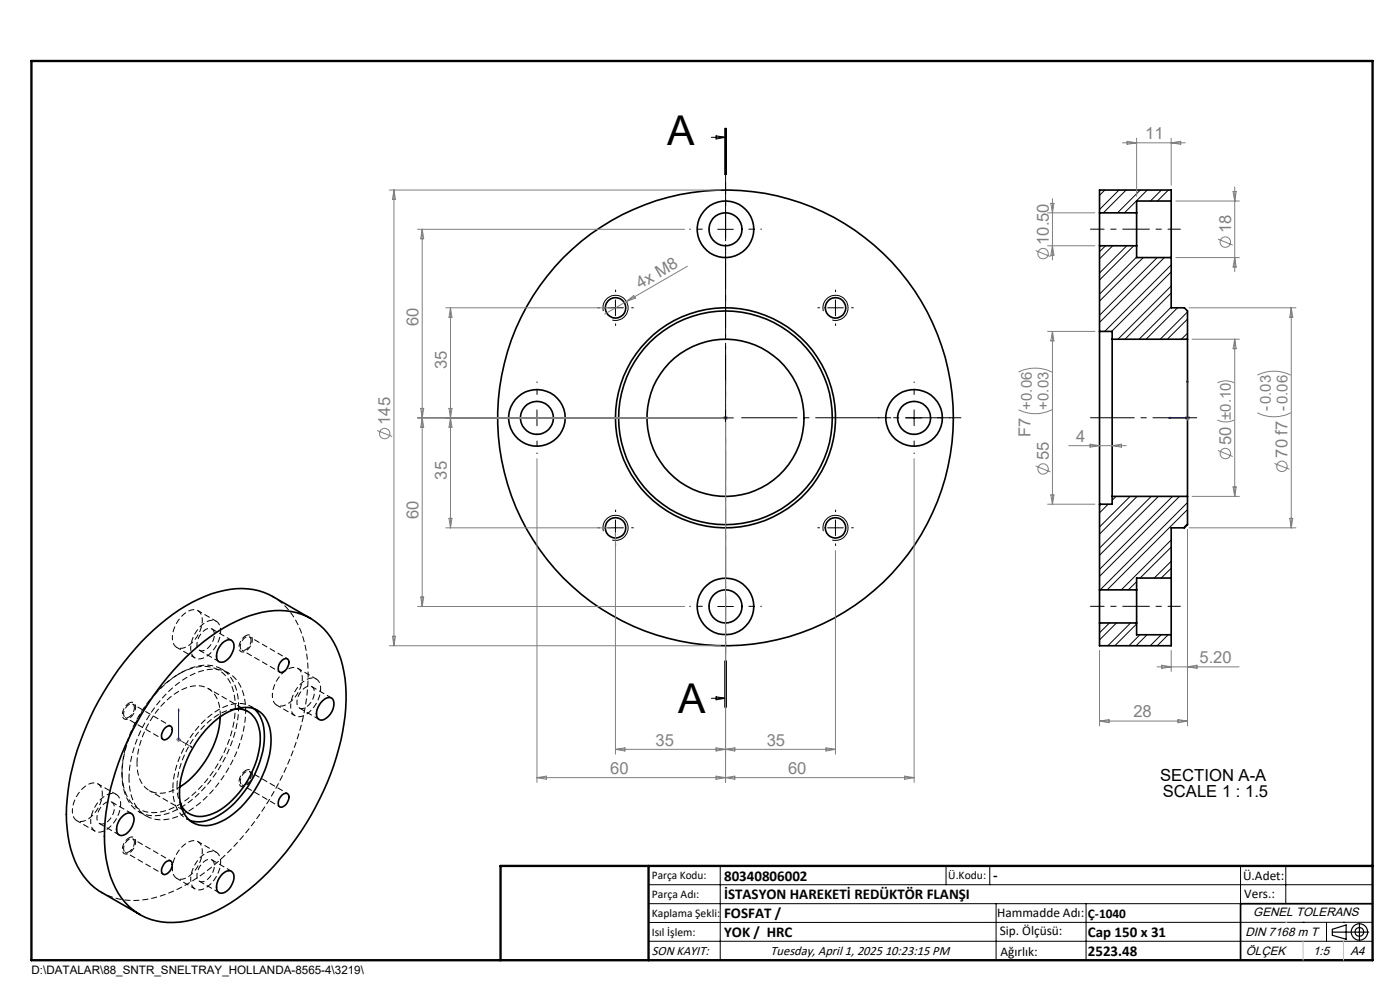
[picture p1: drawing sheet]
<svg xmlns="http://www.w3.org/2000/svg" width="297mm" height="210mm" viewBox="0 0 297 210" stroke-linecap="round" stroke-linejoin="round" font-family="sans-serif">
<g fill="none" stroke="#000" stroke-width=".35">
<path d="M233.3 45.1v7M233.3 52.1h7.8M233.3 45.1h7.8M233.3 52.1v18.2M241.1 45.1v7M241.1 52.1v2.5h7.4M248.5 42.6v12M248.5 42.6v-2.3h-15.2v4.8M248.5 42.6h-7.4v2.5M248.5 54.6v10.7h2.7l.7 .7v6M233.3 70.3v36.7M233.3 70.3h2.6v1.7"/>
<path d="M235.9 72v33.3M235.9 72h16M251.9 72v33.3M233.3 107v18.1M235.9 105.3v1.7h-2.6M235.9 105.3h16M251.9 105.3v6l-.7 .7h-2.7v10.6M39.3 139.5a34.9 34.9 0 0 1 16.3-9.6 13.3 13.3 0 0 1 15.2 6.4 27.1 27.1 0 0 1 2.2 17.3 58.3 58.3 0 0 1-22.8 37.1 26.1 26.1 0 0 1-13.4 5 12.9 12.9 0 0 1-12.8-8.5 30.9 30.9 0 0 1-.9-18.2 60.8 60.8 0 0 1 16.2-29.5zM47.1 136.4l.4-.3a1.22 1.22 0 0 1 1.6-.3 1.22 1.22 0 0 1 .5 1.5 3.8 3.8 0 0 1-2.5 3.2 1.05 1.05 0 0 1-1.2-1.3l.3-1.4zM65.9 131.2l-8-4.7a15 15 0 0 0-11.7-.9 36.7 36.7 0 0 0-16.2 10.6 59.1 59.1 0 0 0-15.6 31.6 28.2 28.2 0 0 0 2 15.9 13.9 13.9 0 0 0 5.2 5.6l8.1 4.7M233.3 125.1v7M233.3 132.1v4.9h15.2v-2.4"/>
<path d="M233.3 132.1h7.8M233.3 125.1h7.8M241.1 125.1v7M241.1 132.1v2.5h7.4M248.5 122.6v12M248.5 122.6h-7.4v2.5M35.1 154.3a.81 .81 0 0 1 1.1-.3 .81 .81 0 0 1 .3 1.1 1.85 1.85 0 0 1-1.9 1.8 1.81 1.81 0 0 1 .5-2.6zM44.4 154a11.1 11.1 0 0 1 8.2-3.9 5.4 5.4 0 0 1 4.8 5 20.1 20.1 0 0 1-5.5 15.3 12.5 12.5 0 0 1-8.2 4.7 5.1 5.1 0 0 1-5.3-4.2 17.2 17.2 0 0 1 2.5-12.3l1.3-2zM46.7 152a19.7 19.7 0 0 1-8.6 15M50 150.4a4.6 4.6 0 0 1 5 4.1 16 16 0 0 1-2.3 10.8 17 17 0 0 1-8.1 7.5 4.8 4.8 0 0 1-6.3-2.1M53.9 150.3a7.8 7.8 0 0 1 2.2 6.9 21.1 21.1 0 0 1-10.6 16.3 6.7 6.7 0 0 1-5.2 .5M59.9 140a.81 .81 0 0 1 1.1-.2 .81 .81 0 0 1 .3 1.1 1.86 1.86 0 0 1-2 1.7 1.87 1.87 0 0 1 .6-2.6z"/>
<path d="M68.4 148.7a1.5 1.5 0 0 1 2.2-.3 3.4 3.4 0 0 1-2.6 4.3 1.32 1.32 0 0 1-.8-1.7l.3-1zM25.9 173.2l.4-.3a1.23 1.23 0 0 1 1.5-.3 1.23 1.23 0 0 1 .6 1.4 3.5 3.5 0 0 1-2.8 3.2 1.34 1.34 0 0 1-.8-1.7l.5-1.5zM59.9 168.6a.81 .81 0 0 1 1.1-.3 .81 .81 0 0 1 .3 1.1 1.86 1.86 0 0 1-2 1.8 1.87 1.87 0 0 1 .6-2.6zM35.1 182.9a.81 .81 0 0 1 1.1-.3 .81 .81 0 0 1 .3 1.1 1.85 1.85 0 0 1-1.9 1.7 1.81 1.81 0 0 1 .5-2.5zM47.1 185.4a1.47 1.47 0 0 1 2.3-.3 3.3 3.3 0 0 1-1.1 3.8 1.37 1.37 0 0 1-2.2 0 3.6 3.6 0 0 1 1-3.5zM291.2 191.7h-28v12"/>
<circle cx="153.9" cy="48.6" r="6"/>
<circle cx="153.9" cy="48.6" r="3.5"/>
<circle cx="130.6" cy="65.3" r="2.16"/>
<circle cx="177.2" cy="65.3" r="2.16"/>
<circle cx="113.9" cy="88.6" r="6"/>
<circle cx="113.9" cy="88.6" r="3.5"/>
<circle cx="153.9" cy="88.6" r="23.3"/>
<circle cx="153.9" cy="88.6" r="22.7"/>
<circle cx="153.9" cy="88.6" r="16.7"/>
<circle cx="153.9" cy="88.6" r="48.3"/>
<circle cx="193.9" cy="88.6" r="6"/>
<circle cx="193.9" cy="88.6" r="3.5"/>
<circle cx="130.6" cy="112" r="2.16"/>
<circle cx="177.2" cy="112" r="2.16"/>
<circle cx="153.9" cy="128.6" r="3.5"/>
<circle cx="153.9" cy="128.6" r="6"/>
</g>
<g fill="none" stroke="#000" stroke-width=".21">
<path d="M150.9 29.1h3M151.9 28.8l2 .3-2 .4zM153.7 27.1v10M153.9 27.1v10M154.1 27.1v10M152.3 48.6h3.3M153.9 47v3.3M234.4 40.3l-1.1 1.1M234.5 52.1l-1.2 1.3M236 52.1l-2.7 2.8M237.4 40.3l-4.1 4.1M238.9 40.3l-4.8 4.8"/>
<path d="M239 52.1l-5.7 5.8M240.5 52.1l-7.2 7.3M241.1 54.5l-7.8 7.9M241.9 40.3l-4.8 4.8M242.5 54.6l-9.2 9.3M243.4 40.3l-4.9 4.8M245.5 54.6l-12.2 12.3M246.4 40.3l-2.3 2.3M247 54.6l-13.7 13.8M247.9 40.3l-2.4 2.3M248.5 56.2l-14.1 14.1M248.5 57.7l-12.7 12.6"/>
<path d="M128 66a2.67 2.67 0 0 1 2.3-3.4 2.67 2.67 0 0 1 2.9 2.9 2.67 2.67 0 0 1-3.3 2.4M128.9 65.3h3.4M130.6 63.6v3.4M174.7 66a2.67 2.67 0 0 1 2.3-3.4 2.67 2.67 0 0 1 2.9 2.9 2.67 2.67 0 0 1-3.3 2.4M175.6 65.3h3.3M177.2 63.6v3.4M248.5 60.7l-11.3 11.3M248.5 65.1l-6.8 6.9M248.5 62.2l-9.8 9.8M249.8 65.3l-6.7 6.7M251.9 66.2l-5.8 5.8M251.9 70.7l-1.3 1.3"/>
<path d="M251.9 67.7l-4.3 4.3M112.3 88.6h3.3M113.9 87v3.3M152.3 88.6h3.3M153.9 87v3.3M192.2 88.6h3.4M193.9 87v3.3M128 112.7a2.67 2.67 0 0 1 2.3-3.4 2.67 2.67 0 0 1 2.9 2.9 2.67 2.67 0 0 1-3.3 2.3M128.9 112h3.4M130.6 110.3v3.3M174.7 112.7a2.67 2.67 0 0 1 2.3-3.4 2.67 2.67 0 0 1 2.9 2.9 2.67 2.67 0 0 1-3.3 2.3M175.6 112h3.3"/>
<path d="M177.2 110.3v3.3M233.6 107l-.3 .3M235.1 107l-1.8 1.8M236.7 105.3l-.8 .8M239.7 105.3l-6.4 6.5M241.2 105.3l-7.9 8M244.2 105.3l-10.9 11M245.7 105.3l-12.4 12.5M248.5 114.5l-10.6 10.6M248.5 119.1l-3.6 3.5M248.5 116.1l-6.6 6.5M248.7 105.3l-15.4 15.5"/>
<path d="M250.2 105.3l-16.9 17M251.9 106.6l-18.5 18.5M251.9 111.1l-.9 .9M251.9 108.1l-17 17M152.3 128.6h3.3M153.9 127v3.3M235.4 132.1l-2.1 2.1M236.9 132.1l-3.6 3.6M239.9 132.1l-4.9 4.9M241.1 132.4l-4.6 4.6M241.1 123.4l-1.7 1.7M241.8 134.6l-2.3 2.4"/>
<path d="M243.3 134.6l-2.3 2.4M246.3 134.6l-2.3 2.4M247.8 134.6l-2.3 2.4M248.5 120.5l-2.2 2.1M150.9 148.1h3M151.9 147.8l2 .3-2 .3zM153.7 140.1v10M153.9 140.1v10M154.1 140.1v10zM137.6 187.7h153.6M137.6 191.7h153.6M137.6 199.7h153.6"/>
<path d="M152.8 183.7v20M200.7 183.7v4M210 183.7v4M211.3 191.7v12M230.4 191.7v12M263.2 183.7v20M272.8 183.7v8M276.4 195.6h.1M281.4 195.6v4.1M285 195.6h.1M291.2 195.6l-153.6 .1"/>
</g>
<path d="M57.9 126.5a15.5 15.5 0 0 1 7 11.4 43.1 43.1 0 0 1-3.5 23.3 56.4 56.4 0 0 1-20.6 25.7 22.8 22.8 0 0 1-14.5 4 12.7 12.7 0 0 1-4.7-1.6M49.9 149.9a26.6 26.6 0 0 1-12 20.8 8.5 8.5 0 0 1-8.5 .9 8.5 8.5 0 0 1-3.5-7.8 26.6 26.6 0 0 1 12-20.8 8.5 8.5 0 0 1 8.5-.9 8.5 8.5 0 0 1 3.5 7.8M38.1 166.9a6.2 6.2 0 0 1-6.8 .6 6.5 6.5 0 0 1-2.2-5.5M38.3 170.6l-.2-.4a8.8 8.8 0 0 1-.6-3.3" fill="none" stroke="#000" stroke-width=".21" stroke-dasharray="1.3 .6" stroke-dashoffset=".6" stroke-linecap="butt"/>
<path d="M52.1 134.9a2.75 2.75 0 0 0-1.2 3.1 1.11 1.11 0 0 0 1.7-.3 2.37 2.37 0 0 0 .6-2.8 .92 .92 0 0 0-1.1 0M53.3 135.8a.77 .77 0 0 0-.6-.8 .77 .77 0 0 0-.9 .4 1.82 1.82 0 0 0-.5 2.5 1.88 1.88 0 0 0 2-2.1M27.4 149.1a2.75 2.75 0 0 0-1.3 3.2 1.11 1.11 0 0 0 1.7-.3 2.37 2.37 0 0 0 .7-2.9 .92 .92 0 0 0-1.1 0M28.5 150.1a.77 .77 0 0 0-.5-.8 .77 .77 0 0 0-.9 .4 1.82 1.82 0 0 0-.5 2.5 1.88 1.88 0 0 0 1.9-2.1M27.4 177.7a2.75 2.75 0 0 0-1.3 3.2 1.11 1.11 0 0 0 1.7-.3 2.37 2.37 0 0 0 .7-2.9 .92 .92 0 0 0-1.1 0M28.5 178.7a.77 .77 0 0 0-.5-.8 .77 .77 0 0 0-.9 .3 1.82 1.82 0 0 0-.5 2.6 1.88 1.88 0 0 0 1.9-2.1M40.3 174a6 6 0 0 1-3.6-5.7v-.9M52.1 163.4a2.75 2.75 0 0 0-1.2 3.2 1.11 1.11 0 0 0 1.7-.3 2.37 2.37 0 0 0 .6-2.9 .92 .92 0 0 0-1.1 0M53.3 164.4a.77 .77 0 0 0-.6-.8 .77 .77 0 0 0-.9 .4 1.82 1.82 0 0 0-.5 2.5 1.88 1.88 0 0 0 2-2.1" fill="none" stroke="#000" stroke-width=".21" stroke-dasharray="1.3 .6" stroke-dashoffset=".4" stroke-linecap="butt"/>
<g fill="none" stroke="#000" stroke-width=".21" stroke-dasharray="1.3 .6" stroke-dashoffset=".7" stroke-linecap="butt">
<path d="M36.6 135.3a6.7 6.7 0 0 1 4-5.9 1.8 1.8 0 0 1 2.3 1.9 6.5 6.5 0 0 1-4.2 6.2 1.88 1.88 0 0 1-2.1-2.2M40.4 137.5a6.7 6.7 0 0 1 4.1-5.9 1.8 1.8 0 0 1 2.3 2 6.5 6.5 0 0 1-4.2 6.2 1.88 1.88 0 0 1-2.2-2.3M41.8 136.7a3.6 3.6 0 0 1 2.6-3.4 1.19 1.19 0 0 1 1.1 1.5 3.5 3.5 0 0 1-2.9 3.3 1.12 1.12 0 0 1-.8-1.4M51.3 137.9l8.1 4.7M61 139.7l-8.1-4.6M26.6 152.2l8 4.6M36.2 154l-8-4.6M57.8 147.5a6.7 6.7 0 0 1 4-5.9 1.8 1.8 0 0 1 2.3 2 6.5 6.5 0 0 1-4.2 6.2 1.88 1.88 0 0 1-2.1-2.3M61.7 149.8a6.7 6.7 0 0 1 4-5.9 1.8 1.8 0 0 1 2.3 1.9 6.5 6.5 0 0 1-4.2 6.2 1.88 1.88 0 0 1-2.1-2.2M63 149a3.6 3.6 0 0 1 2.7-3.5 1.19 1.19 0 0 1 1 1.6 3.5 3.5 0 0 1-2.8 3.2 1.12 1.12 0 0 1-.9-1.3M15.3 172a6.7 6.7 0 0 1 4.1-5.9 1.8 1.8 0 0 1 2.3 2 6.5 6.5 0 0 1-4.2 6.1 1.88 1.88 0 0 1-2.2-2.2M19.2 174.3a6.7 6.7 0 0 1 4.1-5.9 1.8 1.8 0 0 1 2.3 1.9 6.5 6.5 0 0 1-4.3 6.2 1.88 1.88 0 0 1-2.1-2.2"/>
<path d="M20.6 173.5a3.6 3.6 0 0 1 2.6-3.5 1.19 1.19 0 0 1 1.1 1.6 3.5 3.5 0 0 1-2.9 3.2 1.12 1.12 0 0 1-.8-1.3M51.3 166.5l8.1 4.6M61 168.3l-8.1-4.6M26.6 180.8l8 4.6M36.2 182.6l-8-4.6M36.6 184.3a6.7 6.7 0 0 1 4-5.9 1.8 1.8 0 0 1 2.3 1.9 6.5 6.5 0 0 1-4.2 6.2 1.88 1.88 0 0 1-2.1-2.2M40.4 186.5a6.7 6.7 0 0 1 4.1-5.9 1.8 1.8 0 0 1 2.3 2 6.5 6.5 0 0 1-4.2 6.1 1.88 1.88 0 0 1-2.2-2.2M41.8 185.7a3.6 3.6 0 0 1 2.6-3.4 1.19 1.19 0 0 1 1.1 1.5 3.5 3.5 0 0 1-2.9 3.3 1.12 1.12 0 0 1-.8-1.4"/>
</g>
<path d="M36.7 167.4a21.2 21.2 0 0 1 10.5-17.3 6 6 0 0 1 6.7 .2" fill="none" stroke="#000" stroke-width=".21" stroke-dasharray="1.3 .6" stroke-dashoffset="-.2" stroke-linecap="butt"/>
<path d="M38.3 142.8l-.4 .2M25.9 163.8v.4M29.1 162a19.3 19.3 0 0 1 9.4-15.7 5.7 5.7 0 0 1 6.3 .2 6.9 6.9 0 0 1 1.9 5.5M37.5 166.9a19.3 19.3 0 0 1 9.5-15.7 7.8 7.8 0 0 1 3-.8" fill="none" stroke="#000" stroke-width=".21" stroke-dasharray="1.3 .6" stroke-linecap="butt"/>
<path d="M37.5 137.3l3.9 2.3M45.9 131.8l-3.9-2.3M50.6 149.9a8.8 8.8 0 0 0-3.5-7.9 8.6 8.6 0 0 0-8.6 .6 27.1 27.1 0 0 0-12.6 22.2 8.3 8.3 0 0 0 3.9 7.6 9.1 9.1 0 0 0 8.7-1.2 27.4 27.4 0 0 0 12.1-21.3M58.7 149.6l3.9 2.2M67.1 144l-3.9-2.2M16.3 174.1l3.9 2.2M24.7 168.5l-3.9-2.2M27.4 165.1a27.4 27.4 0 0 1 12.1-21.3 9.1 9.1 0 0 1 8.7-1.2 8.3 8.3 0 0 1 3.9 7.6 27.1 27.1 0 0 1-12.6 22.1 8.6 8.6 0 0 1-8.6 .7 8.8 8.8 0 0 1-3.5-7.9M37.5 186.3l3.9 2.3M45.9 180.8l-3.9-2.3" fill="none" stroke="#000" stroke-width=".21" stroke-dasharray="1.3 .6" stroke-dashoffset=".3" stroke-linecap="butt"/>
<path d="M42.3 137.9l4.2 2.5M49.1 135.8l-4.2-2.4M63.5 150.2l4.2 2.4M70.3 148.1l-4.1-2.4M21.1 174.7l4.2 2.4M27.9 172.6l-4.2-2.5M42.3 186.9l4.2 2.4M49.1 184.8l-4.2-2.4" fill="none" stroke="#000" stroke-width=".21" stroke-dasharray="1.3 .6" stroke-dashoffset=".1" stroke-linecap="butt"/>
<path d="M54.7 150.7l-1.4-.8M39.5 173.7l1.4 .8" fill="none" stroke="#000" stroke-width=".21" stroke-dasharray="1.3 .6" stroke-dashoffset=".8" stroke-linecap="butt"/>
<path d="M48.5 142.8l-1.5-.9M29.5 172.2l1.5 .9" fill="none" stroke="#000" stroke-width=".21" stroke-dasharray="1.3 .6" stroke-dashoffset=".9" stroke-linecap="butt"/>
<path d="M52.6 150.9l-8.4-4.9M31.7 167.7l8.4 4.9" fill="none" stroke="#000" stroke-width=".21" stroke-dasharray="1.3 .6" stroke-dashoffset=".5" stroke-linecap="butt"/>
<g fill="none" stroke="#808080" stroke-width=".21">
<path d="M238.1 30.3h13.4M239.1 30l2 .3-2 .3zM241.1 29.3v12.3M248.5 29.3v10M248.5 30.3l2-.3v.6zM261.9 39.6v18M82.6 40.3h70.3M83.6 40.3v96.7M83.6 40.3l.3 2h-.6zM88.6 48.6h56.6M89.6 48.6v80M89.6 48.6l.3 2.1h-.6z"/>
<path d="M145.8 56.5l-17.5 10.1M219.7 53.2l3.1 1.2M222.2 45.1h10.1M222.2 52.1h10.1M222.9 43.1h.7l-.3 2zM223.3 42.1v13M223.3 52.1l.3 2h-.7zM249.4 42.6h13.5M249.4 54.6h13.5M258.4 50.7l3.1 1.3M261.6 40.6h.7l-.4 2zM261.9 54.6l.4 2h-.7z"/>
<path d="M94.6 65.3h35M95.6 65.3l.3 2h-.7zM95.6 65.3v46.7M132.9 64l1.5-1.3 .4 .5zM216.1 78.9a7.8 7.8 0 0 1 7.1 0M222.2 70.3h10.1M223.3 70.3v36.7M223.3 70.3l.3 2h-.7zM252.3 65.3h22.6M252.9 72h10M261.9 72v33.3M261.9 72l.4 2h-.7z"/>
<path d="M266.7 79.6a7.8 7.8 0 0 1 7.1 0M273.9 65.3v46.7M273.9 65.3l.3 2h-.6zM80 91.3l3.2 1.3M88.6 88.6h64.3M89.3 86.6h.6l-.3 2zM89.6 88.6l.3 2h-.6zM95.2 86.6h.7l-.3 2zM95.6 88.6l.3 2h-.7zM113.9 97.3v68.7M153.4 88.6h1M153.6 88.3l.7 .7"/>
<path d="M153.9 88.2v.9M153.9 89.6v76.4M154.3 88.3l-.7 .7M193.9 97.3v68.7M216.1 86.9a7.8 7.8 0 0 0 7.1 0M219.7 98.8l3.1 1.3M226.7 94.5h12.2M231.2 94.2l2.1 .3-2.1 .4zM235.9 94.5l2-.3v.7zM251.4 88.6h1M251.6 88.3l.7 .7M251.9 88.2v.9"/>
<path d="M252.3 88.3l-.7 .7M258.3 89.1a4.3 4.3 0 0 0 3.5 0M258.3 81.2a3.9 3.9 0 0 1 3.5 0M258.4 95.6l3.1 1.2M266.7 87.6a7.8 7.8 0 0 0 7.1 0M270.4 98.3l3.1 1.2M94.6 112h35M95.2 110h.7l-.3 2zM130.6 113v47M177.2 116.8v43.2M222.2 107h10.1M222.9 105h.7l-.3 2z"/>
<path d="M251.9 112.3v41.7M252.3 112h22.6M252.9 105.3h10M261.6 103.3h.7l-.4 2zM273.6 110h.6l-.3 2zM82.6 137h70.3M83.3 135h.6l-.3 2zM88.6 128.6h56.6M89.3 126.6h.6l-.3 2zM233.3 138v16M248.5 138v4.4M37.4 156.9h1"/>
<path d="M37.5 156.5l.7 .7M37.9 156.4v1M38.2 156.5l-.7 .7M130.6 159h46.6M130.6 159l2-.4v.7zM151.9 158.6l2 .4-2 .3zM153.9 159l2-.4v.7zM175.2 158.6l2 .4-2 .3zM233.3 153h18.6M233.3 153l2-.4v.7zM245.5 141.5h17.4M246.5 141.1l2 .4-2 .3z"/>
<path d="M249.9 152.6l2 .4-2 .3zM251.9 141.5l2-.4v.7zM113.9 165h80M113.9 165l2-.4v.7zM151.9 164.6l2 .4-2 .3zM153.9 165l2-.4v.7zM191.9 164.6l2 .4-2 .3z"/>
<circle cx="221.3" cy="53.8" r="1.1"/>
<circle cx="260" cy="51.4" r="1.09"/>
<circle cx="81.6" cy="92" r="1.11"/>
<circle cx="221.3" cy="99.5" r="1.09"/>
<circle cx="259.9" cy="96.2" r="1.1"/>
<circle cx="271.9" cy="98.9" r="1.11"/>
</g>
<g fill="none" stroke="#000" stroke-width=".25">
<path d="M282.6 197.7h7.8M282.6 197.1l3-.9v3l-3-.8zM288.4 195.8v3.8M106.2 203.7h185"/>
<circle cx="288.4" cy="197.7" r="1.74"/>
<circle cx="288.4" cy="197.7" r=".93"/>
</g>
<path d="M153.9 88.5v.3zM153.9 80.6v.4v-.4M153.9 88.6h.1M153.9 80.6v8M247.9 88.6l.4-.1v.3zM251.9 80.6l.1 .4h-.2zM251.9 80.6v8h-4M37.9 150.3l.1 .4-.2-.1zM37.9 150.3v6.6l2.8 1.6M40.4 158.3l.3 .2-.3-.1z" fill="none" stroke="#00f" stroke-width=".21"/>
<path d="M150.6 88.6h-46.7M153.9 85.3v-46.7M153.9 91.9v46.7M157.3 88.6h46.6" fill="none" stroke="#000" stroke-width=".21" stroke-dasharray="15.2 1.3 1.3 1.3" stroke-dashoffset="3.3" stroke-linecap="butt"/>
<g fill="none" stroke="#000" stroke-width=".21" stroke-dasharray="15.2 1.3 1.3 1.3" stroke-dashoffset="15" stroke-linecap="butt">
<path d="M150.6 48.6h-4.3M153.9 45.3v-4.4M153.9 51.9v4.4M157.3 48.6h4.3M110.6 88.6h-4.3M113.9 85.3v-4.4M113.9 91.9v4.4M117.3 88.6h4.3M190.6 88.6h-4.3M193.9 85.3v-4.4M193.9 91.9v4.4M197.3 88.6h4.3"/>
<path d="M150.6 128.6h-4.3M153.9 125.3v-4.4M153.9 131.9v4.4M157.3 128.6h4.3"/>
</g>
<g fill="none" stroke="#000" stroke-width=".21" stroke-dasharray="15.2 1.3 1.3 1.3" stroke-linecap="butt">
<path d="M127.3 65.3h-.5M130.6 61.9v-.5M130.6 68.6v.5M133.9 65.3h.5M173.9 65.3h-.5M177.3 61.9v-.5M177.3 68.6v.5M180.6 65.3h.5M127.3 111.9h-.5M130.6 108.6v-.5M130.6 115.3v.5M133.9 111.9h.5"/>
<path d="M173.9 111.9h-.5M177.3 108.6v-.5M177.3 115.3v.5M180.6 111.9h.5"/>
</g>
<path d="M253.9 88.6h-22.6" fill="none" stroke="#000" stroke-width=".21" stroke-dasharray="15.2 1.3 1.3 1.3" stroke-dashoffset="5.8" stroke-linecap="butt"/>
<path d="M231.3 48.6h9.8M231.3 128.6h9.8" fill="none" stroke="#000" stroke-width=".21" stroke-dasharray="15.2 1.3 1.3 1.3" stroke-dashoffset="12.2" stroke-linecap="butt"/>
<path d="M241.1 48.6h9.4M241.1 128.6h9.4" fill="none" stroke="#000" stroke-width=".21" stroke-dasharray="15.2 1.3 1.3 1.3" stroke-dashoffset="12.5" stroke-linecap="butt"/>
<path d="M153.9 27.1v123" fill="none" stroke="#000" stroke-width=".21" stroke-dasharray="6.3 1.3 1.3 1.3" stroke-dashoffset="2.6" stroke-linecap="butt"/>
<path d="M6.7 12.9h284.5v190.8h-284.5zM137.6 183.7v20M291.2 183.7h-185v20" fill="none" stroke="#000" stroke-width=".5"/>
<path d="M276.4 199.7v4M285 199.7v4" fill="none" stroke="#c0c0c0" stroke-width=".21"/>
<path d="M272.8 195.6h.1" fill="none" stroke="#c0c0c0" stroke-width=".25"/>
<g fill="#00f">
<path d="M153.9 88.5v.3zM153.9 80.6v.4z"/>
<path d="M40.4 158.3l.3 .2-.3-.1zM37.9 150.3l.1 .4-.2-.1z"/>
<path d="M247.9 88.6l.4 .2v-.3zM251.9 80.6l-.1 .4h.2zM247.9 88.6l.4 .2v-.3zM251.9 80.6l-.1 .4h.2z"/>
</g>
<g font-size="8.7">
<text x="141.5" y="30.8">A</text>
<text x="143.9" y="151.2">A</text>
</g>
<g font-size="3.5" fill="#808080">
<text x="242.9" y="29.5">11</text>
<text x="222.5" y="52" transform="rotate(-90 222.5 52)">10.50</text>
<text x="261.1" y="49.5" transform="rotate(-90 261.1 49.5)">18</text>
<text x="135.8" y="61.4" transform="rotate(-30 135.8 61.4)">4x M8</text>
<text x="88.8" y="69.2" transform="rotate(-90 88.8 69.2)">60</text>
<text x="94.8" y="78.3" transform="rotate(-90 94.8 78.3)">35</text>
<text x="82.8" y="90.1" transform="rotate(-90 82.8 90.1)">145</text>
<text x="218.6" y="92.8" transform="rotate(-90 218.6 92.8)">F7 +0.06</text>
<text x="228.3" y="93.7">4</text>
<text x="261.1" y="94.4" transform="rotate(-90 261.1 94.4)">50 ±0.10</text>
<text x="94.8" y="101.7" transform="rotate(-90 94.8 101.7)">35</text>
<text x="222.5" y="97.6" transform="rotate(-90 222.5 97.6)">55</text>
<text x="273.1" y="97.1" transform="rotate(-90 273.1 97.1)">70 f7 -0.06</text>
<text x="88.8" y="110.1" transform="rotate(-90 88.8 110.1)">60</text>
<text x="254.5" y="140.6">5.20</text>
<text x="240.4" y="152.2">28</text>
<text x="139.1" y="158.2">35</text>
<text x="162.6" y="158.2">35</text>
<text x="129.4" y="164.2">60</text>
<text x="167.2" y="164.2">60</text>
</g>
<g font-size="3.5">
<text x="246.1" y="165.6">SECTION A-A</text>
<text x="246.7" y="169.1">SCALE 1 : 1.5</text>
</g>
<g font-size="3.2" fill="#808080">
<text x="222.5" y="86.9" transform="rotate(-90 222.5 86.9)">+0.03</text>
<text x="269.6" y="87.1" transform="rotate(-90 269.6 87.1)">-0.03</text>
</g>
<g font-size="3.2">
<text x="153.6" y="190.8">İSTASYON HAREKETİ REDÜKTÖR FLANŞI</text>
<text x="153.6" y="186.8">80340806002</text>
<text x="210.7" y="186.6">-</text>
<text x="153.6" y="194.8">FOSFAT /</text>
<text x="153.6" y="198.8">YOK / HRC</text>
<text x="230.8" y="198.7">Cap 150 x 31</text>
<text x="230.8" y="202.8">2523.48</text>
</g>
<g font-size="2.8">
<text x="263.7" y="186.7">Ü.Adet:</text>
<text x="263.9" y="190.5">Vers.:</text>
<text x="211.5" y="194.5">Hammadde Adı:</text>
<text x="230.8" y="194.7">Ç-1040</text>
<text x="138.3" y="202.6">SON KAYIT:</text>
<text x="163.5" y="202.6">Tuesday, April 1, 2025 10:23:15 PM</text>
<text x="212.1" y="198.4">Sip. Ölçüsü:</text>
<text x="212.2" y="202.7">Ağırlık:</text>
</g>
<g font-size="2.6">
<text x="265.9" y="194.4">GENEL TOLERANS</text>
<text x="264.2" y="198.5">DIN 7168 m T</text>
<text x="264.3" y="202.6">ÖLÇEK</text>
<text x="278.5" y="202.6">1:5</text>
<text x="286.5" y="202.6">A4</text>
</g>
<g font-size="2.5">
<text x="138.3" y="186.4">Parça Kodu:</text>
<text x="138.3" y="190.5">Parça Adı:</text>
<text x="201.2" y="186.5">Ü.Kodu:</text>
<text x="138.3" y="194.5">Kaplama Şekli:</text>
<text x="138.3" y="198.6">Isıl İşlem:</text>
<text x="6.7" y="206.7">D:\DATALAR\88_SNTR_SNELTRAY_HOLLANDA-8565-4\3219\</text>
</g>
</svg>
